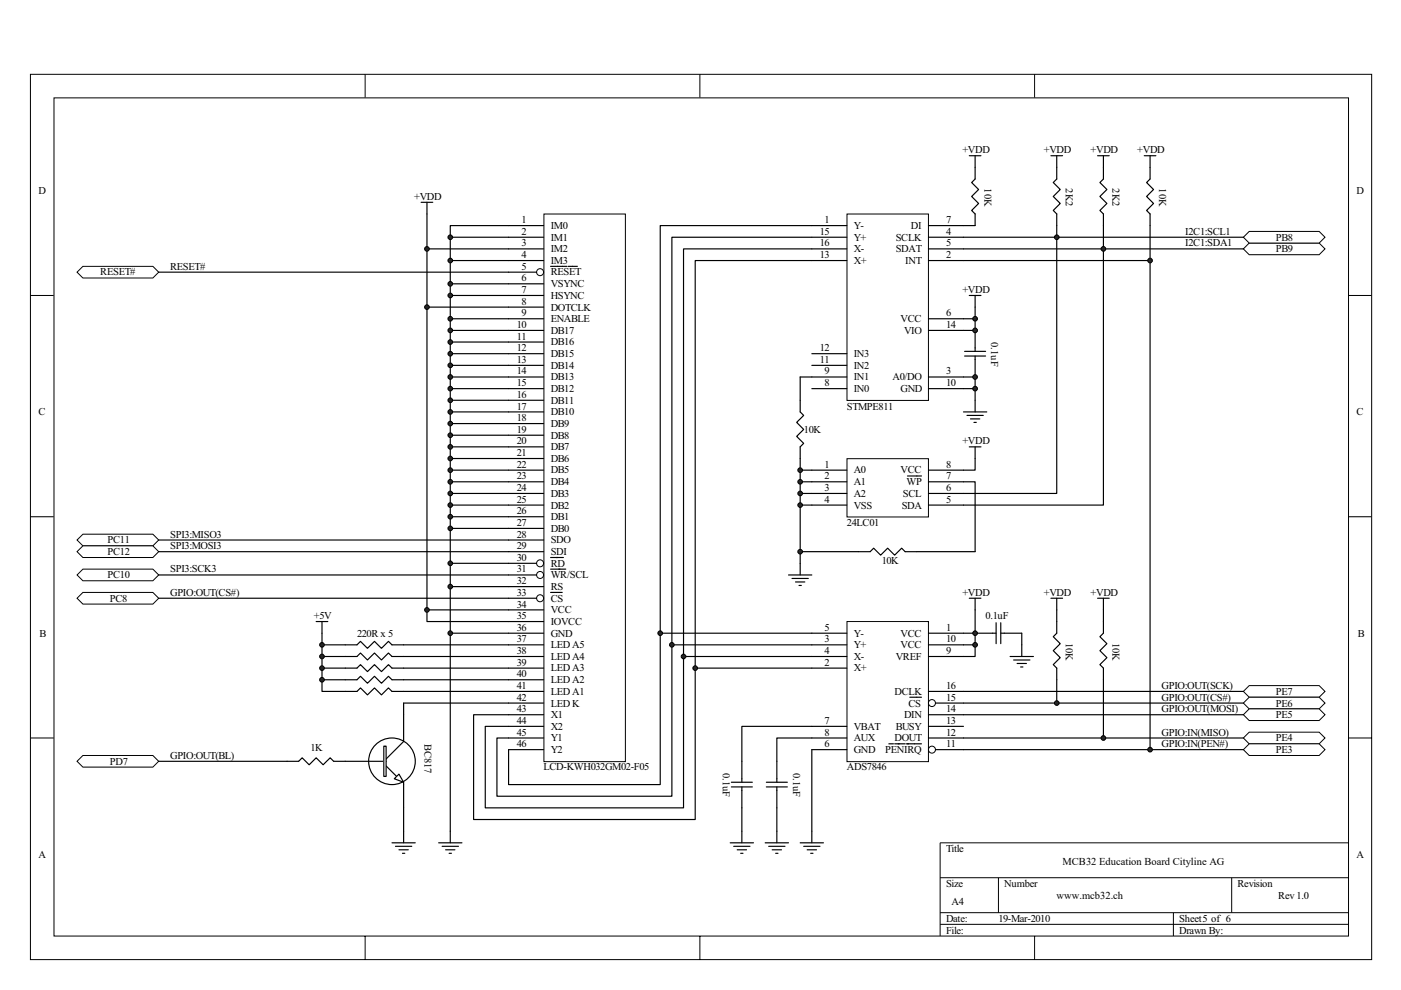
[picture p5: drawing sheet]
<svg xmlns="http://www.w3.org/2000/svg" width="297mm" height="210mm" viewBox="0 0 297 210" stroke-linecap="round" stroke-linejoin="round" font-family="sans-serif">
<g fill="none" stroke="#000" stroke-width=".21">
<path d="M6.5 15.8h284.3v187.7h-284.3zM77.4 15.7v5M148.4 15.7v5M219.4 15.7v5M11.4 20.8h274.5v177.7h-274.5zM6.4 62.7h5M285.9 62.7h4.9M6.4 109.6h5M285.9 109.6h4.9M6.4 156.5h5M285.9 156.5h4.9M285.9 178.8h-86.6v19.7"/>
<path d="M77.4 198.5v5M148.4 198.5v5M199.3 186.2h86.6M199.3 193.6h86.6M199.3 196.1h86.6M211.7 186.2v7.4M219.4 198.5v5M248.8 193.6v4.9M261.1 186.2v7.4"/>
</g>
<g fill="none" stroke="#000" stroke-width=".25">
<path d="M95.5 50.3v5h12.3M95.5 55.3v4.9h12.3M107.8 47.8h-12.3v2.5h12.3M95.5 60.2v2.5h12.3M95.5 62.7v4.9h12.3M95.5 67.6v44.5h12.3M95.5 70.1h12.3M95.5 72.5h12.3M95.5 75h12.3M95.5 77.5h12.3M95.5 80h12.3M95.5 82.4h12.3"/>
<path d="M95.5 84.9h12.3M95.5 87.4h12.3M95.5 89.8h12.3M95.5 92.3h12.3M95.5 94.8h12.3M95.5 97.3h12.3M95.5 99.7h12.3M95.5 112.1v12.3h12.3M95.5 102.2h12.3M95.5 104.7h12.3M95.5 107.1h12.3M95.5 109.6h12.3"/>
<path d="M95.5 119.5h12.3"/>
</g>
<path d="M115.4 45.5h17.2v116h-17.2z" fill="#fff"/>
<g fill="none" stroke="#000" stroke-width=".21">
<path d="M115.3 45.4h17.3v116.1h-17.3z"/>
<circle cx="114.5" cy="57.7" r=".74"/>
<circle cx="114.5" cy="119.5" r=".74"/>
<circle cx="114.5" cy="126.9" r=".74"/>
<circle cx="114.5" cy="122" r=".74"/>
</g>
<g fill="none" stroke="#000" stroke-width=".25">
<path d="M89.3 42.9h2.5M90.5 42.9v9.9M107.8 47.8h7.4M107.8 50.3h7.4M107.8 55.3h7.4M113.8 57.7h-80.2M115.2 52.8h-24.7v12.3M116.7 56.5h3.5M120.4 56.5h2M107.8 60.2h7.4M107.8 62.7h7.4M107.8 67.6h7.4"/>
<path d="M107.8 70.1h7.4M107.8 72.5h7.4M107.8 75h7.4M107.8 77.5h7.4M107.8 80h7.4M115.2 65.1h-24.7v64.3M107.8 82.4h7.4M107.8 84.9h7.4M107.8 87.4h7.4M107.8 89.8h7.4M107.8 92.3h7.4M107.8 94.8h7.4"/>
<path d="M107.8 97.3h7.4M107.8 99.7h7.4M107.8 119.5h6M107.8 102.2h7.4M107.8 104.7h7.4M107.8 107.1h7.4M107.8 109.6h7.4M107.8 112.1h7.4M107.8 114.5h7.4M107.8 117h7.4M116.7 118.2h2.8M95.5 124.4v9.9h19.7"/>
<path d="M95.5 134.3v44.5M107.8 122h6M107.8 126.9h6M107.8 124.4h7.4M107.8 136.8h7.4M107.8 139.2h7.4M115.2 129.4h-24.7v2.4h24.7M116.7 120.7h3.2M116.7 125.7h2.5M107.8 141.7h7.4M107.8 144.2h7.4M107.8 146.7h7.4"/>
<path d="M107.8 149.1h7.4M107.8 151.6h7.4M107.8 154.1h7.4M107.8 156.5h7.4M107.8 159h7.4M93 178.8h4.9M93.7 179.5h3.5M94.5 180.2h2M95.2 181h.5"/>
</g>
<path d="M16.3 57.7l1.3-1.2h14.8l1.2 1.2-1.2 1.3h-14.8z" fill-rule="evenodd" fill="#fff"/>
<path d="M16.3 57.7l1.3-1.2h14.8l1.2 1.2-1.2 1.3h-14.8z" fill="none" stroke="#000" stroke-width=".21"/>
<path d="M33.6 114.5h74.2" fill="none" stroke="#000" stroke-width=".25"/>
<path d="M16.3 114.5l1.3-1.2h14.8l1.2 1.2-1.2 1.3h-14.8z" fill-rule="evenodd" fill="#fff"/>
<path d="M16.3 114.5l1.3-1.2h14.8l1.2 1.2-1.2 1.3h-14.8z" fill="none" stroke="#000" stroke-width=".21"/>
<path d="M33.6 117h74.2" fill="none" stroke="#000" stroke-width=".25"/>
<path d="M16.3 117l1.3-1.2h14.8l1.2 1.2-1.2 1.2h-14.8z" fill-rule="evenodd" fill="#fff"/>
<path d="M16.3 117l1.3-1.2h14.8l1.2 1.2-1.2 1.2h-14.8z" fill="none" stroke="#000" stroke-width=".21"/>
<path d="M33.6 122h74.2" fill="none" stroke="#000" stroke-width=".25"/>
<path d="M17.6 120.7h14.8l1.2 1.3-1.2 1.2h-14.8l-1.3-1.2z" fill-rule="evenodd" fill="#fff"/>
<path d="M17.6 120.7h14.8l1.2 1.3-1.2 1.2h-14.8l-1.3-1.2z" fill="none" stroke="#000" stroke-width=".21"/>
<path d="M33.6 126.9h74.2" fill="none" stroke="#000" stroke-width=".25"/>
<path d="M16.3 126.9l1.3-1.2h14.8l1.2 1.2-1.2 1.2h-14.8z" fill-rule="evenodd" fill="#fff"/>
<path d="M16.3 126.9l1.3-1.2h14.8l1.2 1.2-1.2 1.2h-14.8z" fill="none" stroke="#000" stroke-width=".21"/>
<path d="M67 131.8h2.5M68.3 131.8v14.9h7.4l.7-.8 1.5 1.5 1.5-1.5 1.5 1.5 1.5-1.5 .7 .8h24.7M68.3 136.8h7.4l.7-.8 1.5 1.5 1.5-1.5 1.5 1.5 1.5-1.5 .7 .8h24.7M68.3 139.2h7.4l.7-.7 1.5 1.5 1.5-1.5 1.5 1.5 1.5-1.5 .7 .7h24.7M68.3 141.7h7.4l.7-.7 1.5 1.4 1.5-1.4 1.5 1.4 1.5-1.4 .7 .7h24.7M68.3 144.2h7.4l.7-.8 1.5 1.5 1.5-1.5 1.5 1.5 1.5-1.5 .7 .8h24.7" fill="none" stroke="#000" stroke-width=".25"/>
<path d="M264.9 145.4h14.8l1.2 1.3-1.2 1.2h-14.8l-1.3-1.2z" fill-rule="evenodd" fill="#fff"/>
<path d="M264.9 145.4h14.8l1.2 1.3-1.2 1.2h-14.8l-1.3-1.2z" fill="none" stroke="#000" stroke-width=".21"/>
<path d="M264.9 147.9h14.8l1.2 1.2-1.2 1.3h-14.8l-1.3-1.3z" fill-rule="evenodd" fill="#fff"/>
<path d="M264.9 147.9h14.8l1.2 1.2-1.2 1.3h-14.8l-1.3-1.3z" fill="none" stroke="#000" stroke-width=".21"/>
<path d="M264.9 150.4h14.8l1.2 1.2-1.2 1.2h-14.8l-1.3-1.2z" fill-rule="evenodd" fill="#fff"/>
<path d="M264.9 150.4h14.8l1.2 1.2-1.2 1.2h-14.8l-1.3-1.2z" fill="none" stroke="#000" stroke-width=".21"/>
<path d="M264.9 155.3h14.8l1.2 1.2-1.2 1.3h-14.8l-1.3-1.3z" fill-rule="evenodd" fill="#fff"/>
<path d="M264.9 155.3h14.8l1.2 1.2-1.2 1.3h-14.8l-1.3-1.3z" fill="none" stroke="#000" stroke-width=".21"/>
<path d="M85.6 151.6v5.7l-3.7 3.7M73.2 161.5h8.7M81.9 162.5l2.2 2.2M85.6 165.9v5.5" fill="none" stroke="#000" stroke-width=".25"/>
<path d="M81.4 158.3h.5v6.4h-.5z" fill="#fff"/>
<path d="M81.4 158.3h.5v6.4h-.5z" fill="none" stroke="#000" stroke-width=".25"/>
<path d="M83.6 165.2l1-1 1 1.7z" fill="#fff"/>
<g fill="none" stroke="#000" stroke-width=".25">
<path d="M85.6 149.1h22.2M60.9 161.5h2.4l.8-.8 1.4 1.5 1.5-1.5 1.5 1.5 1.5-1.5 .7 .8h2.5M83.1 178.8h4.9M83.6 165.2l1-1 1 1.7zM83.8 179.5h3.5M85.6 176.3v2.5M84.6 180.2h2M85.3 181h.5"/>
<circle cx="83.1" cy="161.5" r="4.9"/>
</g>
<path d="M16.3 161.5l1.3-1.3h14.8l1.2 1.3-1.2 1.2h-14.8z" fill-rule="evenodd" fill="#fff"/>
<path d="M16.3 161.5l1.3-1.3h14.8l1.2 1.3-1.2 1.2h-14.8z" fill="none" stroke="#000" stroke-width=".21"/>
<g fill="none" stroke="#000" stroke-width=".25">
<path d="M172.1 134.3h-32.1v32.1h-32.2v-7.4M172.1 136.8h-29.6v32.1h-37.1v-12.4h2.4M172.1 139.2h-27.2v32.2h-42v-17.3h4.9M204.3 134.3h2.4v4.9h-2.4M204.3 136.8h2.4M205.5 126.9h2.5M206.7 126.9v7.4h4.5M211.2 132.1v4.4M212.2 134.3h4.4v4.9M212.2 132.1v4.4M214.2 139.2h4.9M214.9 140h3.5"/>
<path d="M222.8 126.9h2.5M224.1 126.9v7.4l-.8 .7 1.5 1.5-1.5 1.5 1.5 1.5-1.5 1.5 .8 .7v7.4M232.7 126.9h2.5M233.9 126.9v7.4l-.7 .7 1.5 1.5-1.5 1.5 1.5 1.5-1.5 1.5 .7 .7v14.8M172.1 141.7h-24.7v32.1h-47v-22.2h7.4M204.3 146.7h59.3M204.3 149.1h59.3M204.3 151.6h59.3M204.3 156.5h59.3M215.6 140.7h2M216.4 141.5h.5M33.6 161.5h27.3"/>
</g>
<path d="M179.7 131.9h17.1v29.6h-17.1z" fill="#fff"/>
<g fill="none" stroke="#000" stroke-width=".21">
<path d="M179.6 131.8h17.2v29.7h-17.2z"/>
<circle cx="197.6" cy="159" r=".74"/>
<circle cx="197.6" cy="149.1" r=".74"/>
</g>
<g fill="none" stroke="#000" stroke-width=".25">
<path d="M172.1 134.3h7.4M172.1 136.8h7.4M172.1 139.2h7.4M196.8 134.3h7.5M196.8 136.8h7.5M196.8 139.2h7.5M85.6 149.1v2.5M172.1 141.7h7.4M179.5 154.1h-22.2v11.8M179.5 156.5h-14.8v9.4M179.5 159h-7.4v19.8M188.4 157.8h1"/>
<path d="M189.7 157.8h2.2M192.2 157.8h3.2M192.9 147.9h2.5M196.8 154.1h7.5M196.8 156.5h7.5M196.8 151.6h7.5M196.8 146.7h7.5M198.3 159h6M198.3 149.1h6M85.6 171.4v4.9M154.8 178.8h5M155.1 166.9h4.4"/>
<path d="M155.1 165.9h4.4M155.6 179.5h3.4M157.3 166.9v11.9M162.2 178.8h5M162.5 166.9h4.4M162.5 165.9h4.4M163 179.5h3.4M164.7 166.9v11.9M169.7 178.8h4.9M170.4 179.5h3.5M156.3 180.2h2M157 181h.5"/>
<path d="M163.7 180.2h2M164.5 181h.5M171.1 180.2h2M171.9 181h.5"/>
</g>
<path d="M264.9 157.8h14.8l1.2 1.2-1.2 1.2h-14.8l-1.3-1.2z" fill-rule="evenodd" fill="#fff"/>
<path d="M264.9 157.8h14.8l1.2 1.2-1.2 1.2h-14.8l-1.3-1.2z" fill="none" stroke="#000" stroke-width=".21"/>
<path d="M264.9 51.6h14.8l1.2 1.2-1.2 1.2h-14.8l-1.3-1.2z" fill-rule="evenodd" fill="#fff"/>
<path d="M264.9 51.6h14.8l1.2 1.2-1.2 1.2h-14.8l-1.3-1.2z" fill="none" stroke="#000" stroke-width=".21"/>
<path d="M263.6 50.3l1.3-1.2h14.8l1.2 1.2-1.2 1.3h-14.8z" fill-rule="evenodd" fill="#fff"/>
<path d="M263.6 50.3l1.3-1.2h14.8l1.2 1.2-1.2 1.3h-14.8z" fill="none" stroke="#000" stroke-width=".21"/>
<g fill="none" stroke="#000" stroke-width=".25">
<path d="M205.5 33h2.5M206.7 33v5l-.7 .7 1.5 1.5-1.5 1.5 1.5 1.5-1.5 1.4 .7 .8v2.4h-2.4M172.1 47.8h-32.1v86.5M172.1 50.3h-29.6v86.5M172.1 52.8h-27.2v86.4M172.1 55.3h-24.7v86.4M204.3 50.3h59.3M204.3 52.8h59.3M204.3 67.6h2.4M204.3 80h2.4v7.4M204.5 75.5h4.5M204.5 74.5h4.5"/>
<path d="M205.5 62.7h2.5M206.7 62.7v7.4h-2.4M206.7 70.1v4.4M206.7 75.5v4.5M169.7 84.9v2.5l.7 .7-1.5 1.5 1.5 1.5-1.5 1.5 1.5 1.4-.7 .8v2.5M204.3 82.4h2.4M204.3 87.4h4.9M205 88.1h3.5M205.8 88.8h1.9M206.5 89.6h.5M169.7 119.5v2.5M167.2 122h4.9"/>
<path d="M167.9 122.7h3.5M168.7 123.4h1.9M169.4 124.2h.5"/>
</g>
<path d="M179.7 45.5h17.1v39.4h-17.1z" fill="#fff"/>
<path d="M179.6 45.4h17.2v39.5h-17.2z" fill="none" stroke="#000" stroke-width=".21"/>
<g fill="none" stroke="#000" stroke-width=".25">
<path d="M242.6 33h2.5M243.8 33v5l-.7 .7 1.5 1.5-1.5 1.5 1.5 1.5-1.5 1.4 .7 .8v2.4M172.1 47.8h7.4M172.1 52.8h7.4M172.1 50.3h7.4M172.1 55.3h7.4M196.8 47.8h7.5M196.8 52.8h7.5M196.8 50.3h7.5M196.8 55.3h7.5M172.1 75h7.4M172.1 77.5h7.4"/>
<path d="M172.1 80h7.4M196.8 80h7.5M196.8 67.6h7.5M196.8 70.1h7.5M172.1 82.4h7.4M196.8 82.4h7.5"/>
</g>
<path d="M179.7 97.4h17.1v12.3h-17.1z" fill="#fff"/>
<path d="M179.6 97.3h17.2v12.4h-17.2z" fill="none" stroke="#000" stroke-width=".21"/>
<g fill="none" stroke="#000" stroke-width=".25">
<path d="M222.8 33h2.5M224.1 33v5l-.8 .7 1.5 1.5-1.5 1.5 1.5 1.5-1.5 1.4 .8 .8v59.3h-27.3M232.7 33h2.5M233.9 33v5l-.7 .7 1.5 1.5-1.5 1.5 1.5 1.5-1.5 1.4 .7 .8v61.7h-37.1M243.8 47.8v7.5M172.1 80h-2.4v4.9M169.7 97.3v2.4h9.8M169.7 99.7v2.5h9.8M205.5 94.8h2.5M206.7 94.8v4.9h-9.9M169.7 102.2v2.5h9.8M169.7 104.7v2.4h9.8"/>
<path d="M169.7 107.1v12.4M192.4 101h3M196.8 102.2h9.9v14.8h-14.8l-.7-.7-1.5 1.5-1.5-1.5-1.5 1.5-1.5-1.5-.7 .7h-14.8"/>
</g>
<circle cx="95.5" cy="50.3" r=".49" fill="#252525"/>
<circle cx="95.5" cy="50.3" r=".49" fill="none" stroke="#000" stroke-width=".21"/>
<circle cx="95.5" cy="55.3" r=".49" fill="#252525"/>
<circle cx="95.5" cy="55.3" r=".49" fill="none" stroke="#000" stroke-width=".21"/>
<circle cx="95.5" cy="60.2" r=".49" fill="#252525"/>
<circle cx="95.5" cy="60.2" r=".49" fill="none" stroke="#000" stroke-width=".21"/>
<circle cx="95.5" cy="62.7" r=".49" fill="#252525"/>
<circle cx="95.5" cy="62.7" r=".49" fill="none" stroke="#000" stroke-width=".21"/>
<circle cx="95.5" cy="67.6" r=".49" fill="#252525"/>
<circle cx="95.5" cy="67.6" r=".49" fill="none" stroke="#000" stroke-width=".21"/>
<circle cx="95.5" cy="107.1" r=".49" fill="#252525"/>
<circle cx="95.5" cy="107.1" r=".49" fill="none" stroke="#000" stroke-width=".21"/>
<circle cx="95.5" cy="112.1" r=".49" fill="#252525"/>
<circle cx="95.5" cy="112.1" r=".49" fill="none" stroke="#000" stroke-width=".21"/>
<circle cx="95.5" cy="70.1" r=".49" fill="#252525"/>
<circle cx="95.5" cy="70.1" r=".49" fill="none" stroke="#000" stroke-width=".21"/>
<circle cx="95.5" cy="72.6" r=".49" fill="#252525"/>
<circle cx="95.5" cy="72.6" r=".49" fill="none" stroke="#000" stroke-width=".21"/>
<circle cx="95.5" cy="75" r=".49" fill="#252525"/>
<circle cx="95.5" cy="75" r=".49" fill="none" stroke="#000" stroke-width=".21"/>
<circle cx="95.5" cy="77.5" r=".49" fill="#252525"/>
<circle cx="95.5" cy="77.5" r=".49" fill="none" stroke="#000" stroke-width=".21"/>
<circle cx="95.5" cy="80" r=".49" fill="#252525"/>
<circle cx="95.5" cy="80" r=".49" fill="none" stroke="#000" stroke-width=".21"/>
<circle cx="95.5" cy="82.4" r=".49" fill="#252525"/>
<circle cx="95.5" cy="82.4" r=".49" fill="none" stroke="#000" stroke-width=".21"/>
<circle cx="95.5" cy="84.9" r=".49" fill="#252525"/>
<circle cx="95.5" cy="84.9" r=".49" fill="none" stroke="#000" stroke-width=".21"/>
<circle cx="95.5" cy="87.4" r=".49" fill="#252525"/>
<circle cx="95.5" cy="87.4" r=".49" fill="none" stroke="#000" stroke-width=".21"/>
<circle cx="95.5" cy="89.8" r=".49" fill="#252525"/>
<circle cx="95.5" cy="89.8" r=".49" fill="none" stroke="#000" stroke-width=".21"/>
<circle cx="95.5" cy="92.3" r=".49" fill="#252525"/>
<circle cx="95.5" cy="92.3" r=".49" fill="none" stroke="#000" stroke-width=".21"/>
<circle cx="95.5" cy="94.8" r=".49" fill="#252525"/>
<circle cx="95.5" cy="94.8" r=".49" fill="none" stroke="#000" stroke-width=".21"/>
<circle cx="95.5" cy="97.2" r=".49" fill="#252525"/>
<circle cx="95.5" cy="97.2" r=".49" fill="none" stroke="#000" stroke-width=".21"/>
<circle cx="95.5" cy="99.7" r=".49" fill="#252525"/>
<circle cx="95.5" cy="99.7" r=".49" fill="none" stroke="#000" stroke-width=".21"/>
<circle cx="95.5" cy="102.2" r=".49" fill="#252525"/>
<circle cx="95.5" cy="102.2" r=".49" fill="none" stroke="#000" stroke-width=".21"/>
<circle cx="95.5" cy="104.7" r=".49" fill="#252525"/>
<circle cx="95.5" cy="104.7" r=".49" fill="none" stroke="#000" stroke-width=".21"/>
<circle cx="95.5" cy="109.6" r=".49" fill="#252525"/>
<circle cx="95.5" cy="109.6" r=".49" fill="none" stroke="#000" stroke-width=".21"/>
<circle cx="95.5" cy="119.5" r=".49" fill="#252525"/>
<circle cx="95.5" cy="119.5" r=".49" fill="none" stroke="#000" stroke-width=".21"/>
<circle cx="95.5" cy="124.4" r=".49" fill="#252525"/>
<circle cx="95.5" cy="124.4" r=".49" fill="none" stroke="#000" stroke-width=".21"/>
<circle cx="95.5" cy="134.3" r=".49" fill="#252525"/>
<circle cx="95.5" cy="134.3" r=".49" fill="none" stroke="#000" stroke-width=".21"/>
<circle cx="90.5" cy="129.4" r=".49" fill="#252525"/>
<circle cx="90.5" cy="129.4" r=".49" fill="none" stroke="#000" stroke-width=".21"/>
<circle cx="90.5" cy="65.1" r=".49" fill="#252525"/>
<circle cx="90.5" cy="65.1" r=".49" fill="none" stroke="#000" stroke-width=".21"/>
<circle cx="90.5" cy="52.8" r=".49" fill="#252525"/>
<circle cx="90.5" cy="52.8" r=".49" fill="none" stroke="#000" stroke-width=".21"/>
<circle cx="68.3" cy="141.7" r=".49" fill="#252525"/>
<circle cx="68.3" cy="141.7" r=".49" fill="none" stroke="#000" stroke-width=".21"/>
<circle cx="68.3" cy="136.8" r=".49" fill="#252525"/>
<circle cx="68.3" cy="136.8" r=".49" fill="none" stroke="#000" stroke-width=".21"/>
<circle cx="68.3" cy="139.2" r=".49" fill="#252525"/>
<circle cx="68.3" cy="139.2" r=".49" fill="none" stroke="#000" stroke-width=".21"/>
<circle cx="68.3" cy="144.2" r=".49" fill="#252525"/>
<circle cx="68.3" cy="144.2" r=".49" fill="none" stroke="#000" stroke-width=".21"/>
<circle cx="140" cy="134.3" r=".49" fill="#252525"/>
<circle cx="140" cy="134.3" r=".49" fill="none" stroke="#000" stroke-width=".21"/>
<circle cx="142.4" cy="136.8" r=".49" fill="#252525"/>
<circle cx="142.4" cy="136.8" r=".49" fill="none" stroke="#000" stroke-width=".21"/>
<circle cx="144.9" cy="139.2" r=".49" fill="#252525"/>
<circle cx="144.9" cy="139.2" r=".49" fill="none" stroke="#000" stroke-width=".21"/>
<circle cx="147.4" cy="141.7" r=".49" fill="#252525"/>
<circle cx="147.4" cy="141.7" r=".49" fill="none" stroke="#000" stroke-width=".21"/>
<circle cx="206.7" cy="136.8" r=".49" fill="#252525"/>
<circle cx="206.7" cy="136.8" r=".49" fill="none" stroke="#000" stroke-width=".21"/>
<circle cx="206.7" cy="80" r=".49" fill="#252525"/>
<circle cx="206.7" cy="80" r=".49" fill="none" stroke="#000" stroke-width=".21"/>
<circle cx="206.7" cy="82.4" r=".49" fill="#252525"/>
<circle cx="206.7" cy="82.4" r=".49" fill="none" stroke="#000" stroke-width=".21"/>
<circle cx="206.7" cy="70.1" r=".49" fill="#252525"/>
<circle cx="206.7" cy="70.1" r=".49" fill="none" stroke="#000" stroke-width=".21"/>
<circle cx="206.7" cy="67.6" r=".49" fill="#252525"/>
<circle cx="206.7" cy="67.6" r=".49" fill="none" stroke="#000" stroke-width=".21"/>
<circle cx="169.7" cy="99.7" r=".49" fill="#252525"/>
<circle cx="169.7" cy="99.7" r=".49" fill="none" stroke="#000" stroke-width=".21"/>
<circle cx="169.7" cy="102.2" r=".49" fill="#252525"/>
<circle cx="169.7" cy="102.2" r=".49" fill="none" stroke="#000" stroke-width=".21"/>
<circle cx="169.7" cy="104.7" r=".49" fill="#252525"/>
<circle cx="169.7" cy="104.7" r=".49" fill="none" stroke="#000" stroke-width=".21"/>
<circle cx="169.7" cy="107.1" r=".49" fill="#252525"/>
<circle cx="169.7" cy="107.1" r=".49" fill="none" stroke="#000" stroke-width=".21"/>
<circle cx="169.7" cy="117" r=".49" fill="#252525"/>
<circle cx="169.7" cy="117" r=".49" fill="none" stroke="#000" stroke-width=".21"/>
<circle cx="233.9" cy="156.5" r=".49" fill="#252525"/>
<circle cx="233.9" cy="156.5" r=".49" fill="none" stroke="#000" stroke-width=".21"/>
<circle cx="224.1" cy="149.1" r=".49" fill="#252525"/>
<circle cx="224.1" cy="149.1" r=".49" fill="none" stroke="#000" stroke-width=".21"/>
<path d="M243.8 55.3v103.7h-39.5" fill="none" stroke="#000" stroke-width=".25"/>
<circle cx="206.7" cy="134.3" r=".49" fill="#252525"/>
<circle cx="206.7" cy="134.3" r=".49" fill="none" stroke="#000" stroke-width=".21"/>
<circle cx="233.9" cy="52.8" r=".49" fill="#252525"/>
<circle cx="233.9" cy="52.8" r=".49" fill="none" stroke="#000" stroke-width=".21"/>
<circle cx="224.1" cy="50.3" r=".49" fill="#252525"/>
<circle cx="224.1" cy="50.3" r=".49" fill="none" stroke="#000" stroke-width=".21"/>
<path d="M243.8 159h19.8" fill="none" stroke="#000" stroke-width=".25"/>
<circle cx="243.8" cy="159" r=".49" fill="#252525"/>
<circle cx="243.8" cy="159" r=".49" fill="none" stroke="#000" stroke-width=".21"/>
<path d="M204.3 55.3h39.5" fill="none" stroke="#000" stroke-width=".25"/>
<circle cx="243.8" cy="55.3" r=".49" fill="#252525"/>
<circle cx="243.8" cy="55.3" r=".49" fill="none" stroke="#000" stroke-width=".21"/>
<g font-size="2.2">
<text x="204" y="32.5">+VDD</text>
<text x="221.3" y="32.5">+VDD</text>
<text x="231.2" y="32.5">+VDD</text>
<text x="241.1" y="32.5">+VDD</text>
<text x="8.1" y="41.2">D</text>
<text x="208.7" y="40" transform="rotate(90 208.7 40)">10K</text>
<text x="226" y="40" transform="rotate(90 226 40)">2K2</text>
<text x="235.9" y="40" transform="rotate(90 235.9 40)">2K2</text>
<text x="245.8" y="40" transform="rotate(90 245.8 40)">10K</text>
<text x="287.6" y="41.2">D</text>
<text x="87.8" y="42.4">+VDD</text>
<text x="110.6" y="47.3">1</text>
<text x="174.8" y="47.3">1</text>
<text x="200.6" y="47.3">7</text>
<text x="110.6" y="49.8">2</text>
<text x="110.6" y="52.3">3</text>
<text x="116.8" y="48.5">IM0</text>
<text x="116.8" y="51.1">IM1</text>
<text x="116.8" y="53.5">IM2</text>
<text x="173.8" y="52.3">16</text>
<text x="173.8" y="49.8">15</text>
<text x="181" y="48.5">Y-</text>
<text x="181" y="53.5">X-</text>
<text x="181" y="51.1">Y+</text>
<text x="189.9" y="51.1">SCLK</text>
<text x="189.9" y="53.5">SDAT</text>
<text x="193.1" y="48.5">DI</text>
<text x="200.6" y="49.8">4</text>
<text x="200.6" y="52.3">5</text>
<text x="251.3" y="49.8">I2C1:SCL1</text>
<text x="251.3" y="52.3">I2C1:SDA1</text>
<text x="270.5" y="53.5">PB9</text>
<text x="270.5" y="51.1">PB8</text>
<text x="21.3" y="58.4">RESET#</text>
<text x="36.1" y="57.2">RESET#</text>
<text x="110.6" y="54.7">4</text>
<text x="110.6" y="57.2">5</text>
<text x="110.6" y="59.7">6</text>
<text x="116.8" y="56">IM3</text>
<text x="116.8" y="58.4">RESET</text>
<text x="173.8" y="54.7">13</text>
<text x="181" y="56">X+</text>
<text x="191.9" y="56">INT</text>
<text x="200.6" y="54.7">2</text>
<text x="110.6" y="62.2">7</text>
<text x="110.6" y="64.6">8</text>
<text x="116.8" y="60.9">VSYNC</text>
<text x="116.8" y="63.4">HSYNC</text>
<text x="116.8" y="65.9">DOTCLK</text>
<text x="204" y="62.2">+VDD</text>
<text x="109.6" y="69.5">10</text>
<text x="110.6" y="67.1">9</text>
<text x="116.8" y="68.3">ENABLE</text>
<text x="116.8" y="70.8">DB17</text>
<text x="190.9" y="68.3">VCC</text>
<text x="191.7" y="70.8">VIO</text>
<text x="200.6" y="67.1">6</text>
<text x="200.6" y="69.5">14</text>
<text x="109.6" y="72.1">11</text>
<text x="109.6" y="74.5">12</text>
<text x="109.6" y="77">13</text>
<text x="116.8" y="73.2">DB16</text>
<text x="116.8" y="75.7">DB15</text>
<text x="173.8" y="74.5">12</text>
<text x="173.8" y="77">11</text>
<text x="181" y="75.7">IN3</text>
<text x="210.1" y="72.6" transform="rotate(90 210.1 72.6)">0.1uF</text>
<text x="109.6" y="79.4">14</text>
<text x="109.6" y="81.9">15</text>
<text x="116.8" y="78.2">DB14</text>
<text x="116.8" y="80.7">DB13</text>
<text x="116.8" y="83.2">DB12</text>
<text x="174.8" y="79.4">9</text>
<text x="174.8" y="81.9">8</text>
<text x="181" y="78.2">IN2</text>
<text x="181" y="80.7">IN1</text>
<text x="181" y="83.2">IN0</text>
<text x="189.2" y="80.7">A0/DO</text>
<text x="190.9" y="83.2">GND</text>
<text x="200.6" y="81.9">10</text>
<text x="200.6" y="79.4">3</text>
<text x="8.1" y="88.1">C</text>
<text x="109.6" y="84.4">16</text>
<text x="109.6" y="86.9">17</text>
<text x="109.6" y="89.3">18</text>
<text x="116.8" y="85.6">DB11</text>
<text x="116.8" y="88.1">DB10</text>
<text x="179.6" y="86.9">STMPE811</text>
<text x="287.6" y="88.1">C</text>
<text x="109.6" y="91.8">19</text>
<text x="109.6" y="94.2">20</text>
<text x="116.8" y="90.5">DB9</text>
<text x="116.8" y="93.1">DB8</text>
<text x="116.8" y="95.5">DB7</text>
<text x="170.4" y="91.8">10K</text>
<text x="204" y="94.2">+VDD</text>
<text x="109.6" y="96.7">21</text>
<text x="109.6" y="99.2">22</text>
<text x="109.6" y="101.7">23</text>
<text x="116.8" y="98">DB6</text>
<text x="116.8" y="100.4">DB5</text>
<text x="174.8" y="99.2">1</text>
<text x="174.8" y="101.7">2</text>
<text x="181" y="100.4">A0</text>
<text x="190.9" y="100.4">VCC</text>
<text x="200.6" y="99.2">8</text>
<text x="200.6" y="101.7">7</text>
<text x="109.6" y="104.1">24</text>
<text x="109.6" y="106.6">25</text>
<text x="116.8" y="102.9">DB4</text>
<text x="116.8" y="105.4">DB3</text>
<text x="116.8" y="107.9">DB2</text>
<text x="174.8" y="104.1">3</text>
<text x="174.8" y="106.6">4</text>
<text x="181" y="102.9">A1</text>
<text x="181" y="105.4">A2</text>
<text x="181" y="107.9">VSS</text>
<text x="191.2" y="107.9">SDA</text>
<text x="191.4" y="105.4">SCL</text>
<text x="192.2" y="102.9">WP</text>
<text x="200.6" y="106.6">5</text>
<text x="200.6" y="104.1">6</text>
<text x="109.6" y="109.1">26</text>
<text x="109.6" y="111.5">27</text>
<text x="116.8" y="110.3">DB1</text>
<text x="116.8" y="112.8">DB0</text>
<text x="179.6" y="111.5">24LC01</text>
<text x="22.8" y="115.2">PC11</text>
<text x="22.8" y="117.7">PC12</text>
<text x="36.1" y="114.1">SPI3:MISO3</text>
<text x="36.1" y="116.5">SPI3:MOSI3</text>
<text x="109.6" y="114.1">28</text>
<text x="109.6" y="116.5">29</text>
<text x="109.6" y="119">30</text>
<text x="116.8" y="115.2">SDO</text>
<text x="116.8" y="117.7">SDI</text>
<text x="186.9" y="119.7">10K</text>
<text x="22.8" y="122.7">PC10</text>
<text x="36.1" y="121.4">SPI3:SCK3</text>
<text x="109.6" y="121.4">31</text>
<text x="109.6" y="123.9">32</text>
<text x="116.8" y="120.2">RD</text>
<text x="116.8" y="122.7">WR/SCL</text>
<text x="116.8" y="125.1">RS</text>
<text x="23.3" y="127.6">PC8</text>
<text x="36.1" y="126.4">GPIO:OUT(CS#)</text>
<text x="66.6" y="131.3">+5V</text>
<text x="109.6" y="126.4">33</text>
<text x="109.6" y="128.9">34</text>
<text x="109.6" y="131.3">35</text>
<text x="116.8" y="127.6">CS</text>
<text x="116.8" y="130.1">VCC</text>
<text x="204" y="126.4">+VDD</text>
<text x="209" y="131.3">0.1uF</text>
<text x="221.3" y="126.4">+VDD</text>
<text x="231.2" y="126.4">+VDD</text>
<text x="8.4" y="135">B</text>
<text x="75.7" y="135">220R x 5</text>
<text x="109.6" y="133.8">36</text>
<text x="109.6" y="136.2">37</text>
<text x="116.8" y="132.5">IOVCC</text>
<text x="116.8" y="135">GND</text>
<text x="116.8" y="137.5">LED A5</text>
<text x="174.8" y="136.2">3</text>
<text x="174.8" y="133.8">5</text>
<text x="181" y="137.5">Y+</text>
<text x="181" y="135">Y-</text>
<text x="190.9" y="135">VCC</text>
<text x="190.9" y="137.5">VCC</text>
<text x="200.6" y="133.8">1</text>
<text x="200.6" y="136.2">10</text>
<text x="226" y="136.3" transform="rotate(90 226 136.3)">10K</text>
<text x="235.9" y="136.3" transform="rotate(90 235.9 136.3)">10K</text>
<text x="287.9" y="135">B</text>
<text x="109.6" y="138.7">38</text>
<text x="109.6" y="141.2">39</text>
<text x="109.6" y="143.7">40</text>
<text x="116.8" y="140">LED A4</text>
<text x="116.8" y="142.4">LED A3</text>
<text x="174.8" y="141.2">2</text>
<text x="174.8" y="138.7">4</text>
<text x="181" y="142.4">X+</text>
<text x="181" y="140">X-</text>
<text x="189.9" y="140">VREF</text>
<text x="200.6" y="138.7">9</text>
<text x="109.6" y="146.1">41</text>
<text x="109.6" y="148.6">42</text>
<text x="116.8" y="144.9">LED A2</text>
<text x="116.8" y="147.4">LED A1</text>
<text x="116.8" y="149.9">LED K</text>
<text x="189.7" y="147.4">DCLK</text>
<text x="192.6" y="149.9">CS</text>
<text x="200.6" y="148.6">15</text>
<text x="200.6" y="146.1">16</text>
<text x="246.3" y="148.6">GPIO:OUT(CS#)</text>
<text x="246.3" y="146.1">GPIO:OUT(SCK)</text>
<text x="270.5" y="147.4">PE7</text>
<text x="270.5" y="149.9">PE6</text>
<text x="109.6" y="151">43</text>
<text x="109.6" y="153.5">44</text>
<text x="116.8" y="152.3">X1</text>
<text x="116.8" y="154.8">X2</text>
<text x="174.8" y="153.5">7</text>
<text x="181" y="154.8">VBAT</text>
<text x="189.9" y="154.8">BUSY</text>
<text x="191.7" y="152.3">DIN</text>
<text x="200.6" y="151">14</text>
<text x="200.6" y="153.5">13</text>
<text x="246.3" y="151">GPIO:OUT(MOSI)</text>
<text x="270.5" y="152.3">PE5</text>
<text x="36.1" y="161">GPIO:OUT(BL)</text>
<text x="65.8" y="159.3">1K</text>
<text x="90" y="157.7" transform="rotate(90 90 157.7)">BC817</text>
<text x="109.6" y="156">45</text>
<text x="109.6" y="158.5">46</text>
<text x="116.8" y="157.2">Y1</text>
<text x="116.8" y="159.7">Y2</text>
<text x="174.8" y="158.5">6</text>
<text x="174.8" y="156">8</text>
<text x="181" y="159.7">GND</text>
<text x="181" y="157.2">AUX</text>
<text x="187.7" y="159.7">PENIRQ</text>
<text x="189.7" y="157.2">DOUT</text>
<text x="200.6" y="158.5">11</text>
<text x="200.6" y="156">12</text>
<text x="246.3" y="158.5">GPIO:IN(PEN#)</text>
<text x="246.3" y="156">GPIO:IN(MISO)</text>
<text x="270.5" y="157.2">PE4</text>
<text x="270.5" y="159.7">PE3</text>
<text x="23.3" y="162.2">PD7</text>
<text x="115.2" y="163.4">LCD-KWH032GM02-F05</text>
<text x="153.2" y="163.9" transform="rotate(90 153.2 163.9)">0.1uF</text>
<text x="168.1" y="163.9" transform="rotate(90 168.1 163.9)">0.1uF</text>
<text x="179.6" y="163.4">ADS7846</text>
<text x="8.1" y="181.9">A</text>
<text x="200.6" y="180.7">Title</text>
<text x="225.3" y="183.4">MCB32 Education Board Cityline AG</text>
<text x="287.6" y="181.9">A</text>
<text x="200.6" y="188.1">Size</text>
<text x="201.8" y="191.9">A4</text>
<text x="212.9" y="188.1">Number</text>
<text x="224" y="190.8">www.mcb32.ch</text>
<text x="262.4" y="188.1">Revision</text>
<text x="271" y="190.6">Rev 1.0</text>
<text x="200.6" y="195.5">Date:</text>
<text x="211.7" y="195.5">19-Mar-2010</text>
<text x="250" y="195.5">Sheet5 of 6</text>
<text x="200.6" y="198">File:</text>
<text x="250" y="198">Drawn By:</text>
</g>
</svg>
